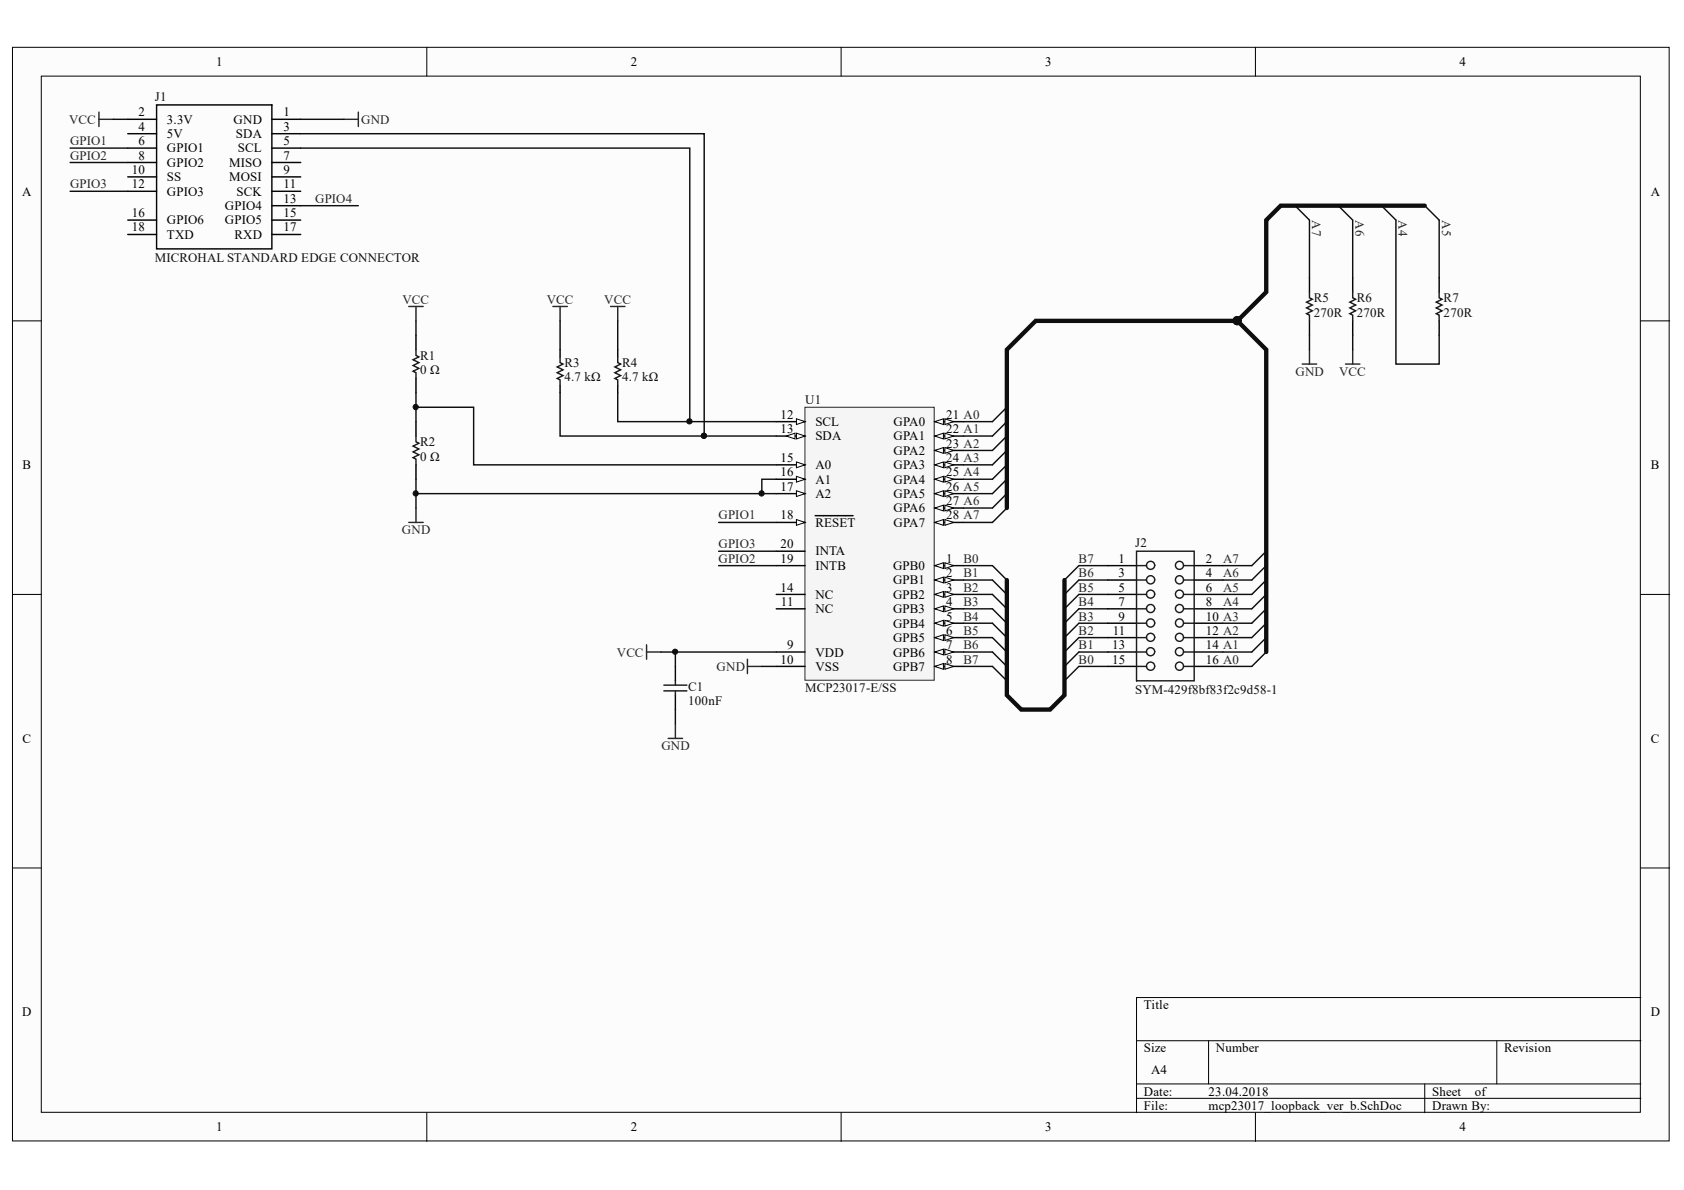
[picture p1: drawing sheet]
<svg xmlns="http://www.w3.org/2000/svg" width="297mm" height="210mm" viewBox="0 0 297 210" stroke-linecap="round" stroke-linejoin="round" font-family="sans-serif">
<g fill="#fcfcfc" stroke="#000" stroke-width=".18">
<path d="M2.2 8.3h292.2v193h-292.2z"/>
<path d="M7.3 13.4h282v182.8h-282z"/>
</g>
<g fill="none" stroke="#000" stroke-width=".18">
<path d="M75.3 8.3v5.1M148.4 8.3v5.1M221.4 8.3v5.1M2.2 56.6h5.1M289.4 56.6h5.1M2.2 104.8h5.1M289.4 104.8h5.1M2.2 153.1h5.1M289.4 153.1h5.1M289.4 176h-88.9v20.3M75.3 196.3v5.1M148.4 196.3v5.1"/>
<path d="M200.5 183.6h88.9M200.5 191.2h88.9M200.5 193.7h88.9M213.2 183.6v7.6M221.4 196.3v5.1M251.3 191.2v5.1M264 183.6v7.6"/>
</g>
<g fill="none" stroke="#000" stroke-width=".25">
<path d="M27.6 18.5h20.4v25.4h-20.4zM22.5 21h5.1M22.5 23.6h5.1M22.5 26.1h5.1M22.5 28.7h5.1M22.5 31.2h5.1M22.5 33.7h5.1M22.5 38.8h5.1M48 21h5M48 23.6h5M48 26.1h5M48 28.7h5"/>
<path d="M48 31.2h5M48 33.7h5M48 36.3h5M48 38.8h5M22.5 41.4h5.1M48 41.4h5"/>
</g>
<path d="M142 71.8h22.8v48.2h-22.8z" fill="#f5f5f5" stroke="#262626" stroke-width=".18"/>
<path d="M164.9 99.8h5.1" fill="none" stroke="#000" stroke-width=".25"/>
<g fill="#fcfcfc" stroke="#000" stroke-width=".18">
<path d="M164.9 99.8l1.5-.5v1z"/>
<path d="M166.7 99.3l1.5 .5-1.5 .5z"/>
</g>
<path d="M164.9 102.3h5.1" fill="none" stroke="#000" stroke-width=".25"/>
<g fill="#fcfcfc" stroke="#000" stroke-width=".18">
<path d="M164.9 102.3l1.5-.5v1z"/>
<path d="M166.7 101.8l1.5 .5-1.5 .5z"/>
</g>
<path d="M164.9 104.8h5.1" fill="none" stroke="#000" stroke-width=".25"/>
<g fill="#fcfcfc" stroke="#000" stroke-width=".18">
<path d="M164.9 104.8l1.5-.5v1.1z"/>
<path d="M166.7 104.3l1.5 .5-1.5 .6z"/>
</g>
<path d="M164.9 107.4h5.1" fill="none" stroke="#000" stroke-width=".25"/>
<g fill="#fcfcfc" stroke="#000" stroke-width=".18">
<path d="M164.9 107.4l1.5-.5v1z"/>
<path d="M166.7 106.9l1.5 .5-1.5 .5z"/>
</g>
<path d="M164.9 109.9h5.1" fill="none" stroke="#000" stroke-width=".25"/>
<g fill="#fcfcfc" stroke="#000" stroke-width=".18">
<path d="M164.9 109.9l1.5-.5v1z"/>
<path d="M166.7 109.4l1.5 .5-1.5 .5z"/>
</g>
<path d="M164.9 112.5h5.1" fill="none" stroke="#000" stroke-width=".25"/>
<g fill="#fcfcfc" stroke="#000" stroke-width=".18">
<path d="M164.9 112.5l1.5-.5v1z"/>
<path d="M166.7 112l1.5 .5-1.5 .5z"/>
</g>
<path d="M164.9 115h5.1" fill="none" stroke="#000" stroke-width=".25"/>
<g fill="#fcfcfc" stroke="#000" stroke-width=".18">
<path d="M164.9 115l1.5-.5v1z"/>
<path d="M166.7 114.5l1.5 .5-1.5 .5z"/>
</g>
<path d="M164.9 117.5h5.1" fill="none" stroke="#000" stroke-width=".25"/>
<g fill="#fcfcfc" stroke="#000" stroke-width=".18">
<path d="M164.9 117.5l1.5-.5v1.1z"/>
<path d="M166.7 117l1.5 .5-1.5 .6z"/>
</g>
<path d="M136.9 74.4h5.1M136.9 115h5.1M136.9 117.5h5.1M136.9 107.4h5.1" fill="none" stroke="#000" stroke-width=".25"/>
<path d="M140.5 73.9l1.5 .5-1.5 .5z" fill="#fcfcfc" stroke="#000" stroke-width=".18"/>
<path d="M136.9 76.9h5.1" fill="none" stroke="#000" stroke-width=".25"/>
<g fill="#fcfcfc" stroke="#000" stroke-width=".18">
<path d="M140.5 76.4l1.5 .5-1.5 .5z"/>
<path d="M138.7 76.9l1.5-.5v1z"/>
</g>
<path d="M136.9 82h5.1M136.9 104.8h5.1" fill="none" stroke="#000" stroke-width=".25"/>
<path d="M140.5 81.5l1.5 .5-1.5 .5z" fill="#fcfcfc" stroke="#000" stroke-width=".18"/>
<path d="M136.9 84.5h5.1" fill="none" stroke="#000" stroke-width=".25"/>
<path d="M140.5 84l1.5 .5-1.5 .5z" fill="#fcfcfc" stroke="#000" stroke-width=".18"/>
<path d="M136.9 87.1h5.1" fill="none" stroke="#000" stroke-width=".25"/>
<path d="M140.5 86.6l1.5 .5-1.5 .5z" fill="#fcfcfc" stroke="#000" stroke-width=".18"/>
<path d="M136.9 92.2h5.1" fill="none" stroke="#000" stroke-width=".25"/>
<path d="M140.5 91.6l1.5 .6-1.5 .5z" fill="#fcfcfc" stroke="#000" stroke-width=".18"/>
<path d="M164.9 74.4h5.1M136.9 99.8h5.1M136.9 97.2h5.1M143.8 91h6.7" fill="none" stroke="#000" stroke-width=".25"/>
<g fill="#fcfcfc" stroke="#000" stroke-width=".18">
<path d="M164.9 74.4l1.5-.5v1z"/>
<path d="M166.7 73.9l1.5 .5-1.5 .5z"/>
</g>
<path d="M164.9 76.9h5.1" fill="none" stroke="#000" stroke-width=".25"/>
<g fill="#fcfcfc" stroke="#000" stroke-width=".18">
<path d="M164.9 76.9l1.5-.5v1z"/>
<path d="M166.7 76.4l1.5 .5-1.5 .5z"/>
</g>
<path d="M164.9 79.5h5.1" fill="none" stroke="#000" stroke-width=".25"/>
<g fill="#fcfcfc" stroke="#000" stroke-width=".18">
<path d="M164.9 79.5l1.5-.6v1.1z"/>
<path d="M166.7 78.9l1.5 .6-1.5 .5z"/>
</g>
<path d="M164.9 82h5.1" fill="none" stroke="#000" stroke-width=".25"/>
<g fill="#fcfcfc" stroke="#000" stroke-width=".18">
<path d="M164.9 82l1.5-.5v1z"/>
<path d="M166.7 81.5l1.5 .5-1.5 .5z"/>
</g>
<path d="M164.9 84.5h5.1" fill="none" stroke="#000" stroke-width=".25"/>
<g fill="#fcfcfc" stroke="#000" stroke-width=".18">
<path d="M164.9 84.5l1.5-.5v1z"/>
<path d="M166.7 84l1.5 .5-1.5 .5z"/>
</g>
<path d="M164.9 87.1h5.1" fill="none" stroke="#000" stroke-width=".25"/>
<g fill="#fcfcfc" stroke="#000" stroke-width=".18">
<path d="M164.9 87.1l1.5-.5v1z"/>
<path d="M166.7 86.6l1.5 .5-1.5 .5z"/>
</g>
<path d="M164.9 89.6h5.1" fill="none" stroke="#000" stroke-width=".25"/>
<g fill="#fcfcfc" stroke="#000" stroke-width=".18">
<path d="M164.9 89.6l1.5-.5v1z"/>
<path d="M166.7 89.1l1.5 .5-1.5 .5z"/>
</g>
<path d="M164.9 92.2h5.1" fill="none" stroke="#000" stroke-width=".25"/>
<g fill="#fcfcfc" stroke="#000" stroke-width=".18">
<path d="M164.9 92.2l1.5-.6v1.1z"/>
<path d="M166.7 91.6l1.5 .6-1.5 .5z"/>
</g>
<g fill="none" stroke="#262626" stroke-width=".25">
<path d="M17.5 19.8v2.5M63.2 19.8v2.5M17.5 21h2.5M60.7 21h2.5M72.1 54.1h2.5M73.4 54.1v2.5M97.5 54.1h2.6M98.8 54.1v2.5M107.7 54.1h2.5M109 54.1v2.5M229.7 64.2h2.5M231 61.7v2.5"/>
<path d="M237.3 64.2h2.6M238.6 61.7v2.5M72.1 92.2h2.5M73.4 89.6v2.6M114 113.7v2.6M114 115h2.6M131.8 116.3v2.5M131.8 117.5h2.6M117.9 130.2h2.5M119.1 127.7v2.5"/>
</g>
<g fill="none" stroke="#0e0e0e" stroke-width=".25">
<path d="M12.4 26.1h10.1M12.4 28.7h10.1M12.4 33.7h10.1M20 21h2.5M53 23.6h71.2v53.3h12.7M53 26.1h68.7v48.3M53 21h7.7M53 36.3h10.2M228.4 36.3l2.6 2.5v10.2M236.1 36.3l2.5 2.5v10.2M243.7 36.3l2.5 2.5v25.4h7.7v-5.1M251.3 36.3l2.6 2.5v10.2"/>
<path d="M73.4 56.6v2.5M98.8 56.6v5.1M109 56.6v5.1M231 59.1v2.6M238.6 59.1v2.6M73.4 71.8h10.1v10.2h53.4M73.4 69.3v5.1M98.8 69.3v7.6h25.4M109 69.3v5.1h27.9M177.6 79.5l-2.5 2.5h-5.1M177.6 76.9l-2.5 2.6h-5.1M177.6 74.4l-2.5 2.5h-5.1"/>
<path d="M177.6 71.8l-2.5 2.6h-5.1M73.4 84.5v5.1M73.4 87.1h63.5M126.8 92.2h10.1M126.8 97.2h10.1M126.8 99.8h10.1M136.9 84.5h-2.5v2.6M170 99.8h5.1l2.5 2.5M177.6 89.6l-2.5 2.6h-5.1M177.6 84.5l-2.5 2.6h-5.1M177.6 87.1l-2.5 2.5h-5.1M177.6 82l-2.5 2.5h-5.1"/>
<path d="M195.4 99.8h-5.1l-2.5 2.5M223.3 97.2l-2.5 2.6h-5.1M223.3 99.8l-2.5 2.5h-5.1M116.6 115h20.3M119.1 115v2.5M134.4 117.5h2.5M170 117.5h5.1l2.5 2.6M170 115h5.1l2.5 2.5M170 102.3h5.1l2.5 2.5M170 104.8h5.1l2.5 2.6M170 107.4h5.1l2.5 2.5M170 109.9h5.1l2.5 2.6"/>
<path d="M170 112.5h5.1l2.5 2.5M195.4 117.5h-5.1l-2.5 2.6M195.4 115h-5.1l-2.5 2.5M195.4 102.3h-5.1l-2.5 2.5M195.4 104.8h-5.1l-2.5 2.6M195.4 107.4h-5.1l-2.5 2.5M195.4 109.9h-5.1l-2.5 2.6M195.4 112.5h-5.1l-2.5 2.5M223.3 115l-2.5 2.5h-5.1M223.3 112.5l-2.5 2.5h-5.1M223.3 102.3l-2.5 2.5h-5.1M223.3 104.8l-2.5 2.6h-5.1"/>
<path d="M223.3 107.4l-2.5 2.5h-5.1M223.3 109.9l-2.5 2.6h-5.1M119.1 125.2v2.5"/>
</g>
<g fill="none" stroke="#000" stroke-width=".25">
<path d="M73.4 59.1v2.6M231 49v2.5M231 56.6v2.5M238.6 49v2.5M238.6 56.6v2.5M253.9 49v2.5M253.9 56.6v2.5M73.4 66.8v2.5M73.4 74.4v2.5M98.8 61.7v1.2M98.8 68v1.3M109 61.7v1.2"/>
<path d="M109 68v1.3M73.4 82v2.5M195.4 99.8h5.1M210.6 99.8h5.1M119.1 117.5v2.6M195.4 102.3h5.1M195.4 104.8h5.1M195.4 107.4h5.1M195.4 109.9h5.1M195.4 112.5h5.1M195.4 115h5.1M195.4 117.5h5.1"/>
<path d="M210.6 102.3h5.1M210.6 104.8h5.1M210.6 107.4h5.1M210.6 109.9h5.1M210.6 112.5h5.1M210.6 115h5.1M210.6 117.5h5.1M119.1 122.6v2.6"/>
</g>
<g fill="none" stroke="#1c1c1c" stroke-width=".25">
<path d="M231 51.5v1l.5 .3-1 .5 1 .5-1 .5 1 .5-1 .5 .5 .3v1M238.6 51.5v1l.5 .3-1 .5 1 .5-1 .5 1 .5-1 .5 .5 .3v1M253.9 51.5v1l.5 .3-1.1 .5 1.1 .5-1.1 .5 1.1 .5-1.1 .5 .6 .3v1M73.4 61.7v1l.5 .2-1 .6 1 .5-1 .5 1 .5-1 .5 .5 .2v1.1M73.4 76.9v1l.5 .3-1 .5 1 .5-1 .5 1 .5-1 .5 .5 .3v1M98.8 62.9v1.1l.5 .2-1 .5 1 .5-1 .5 1 .5-1 .6 .5 .2v1M109 62.9v1.1l.5 .2-1 .5 1 .5-1 .5 1 .5-1 .6 .5 .2v1M200.5 97.2h10.1v22.9h-10.1zM200.5 99.8h1.8M208.9 99.8h1.7M200.5 115h1.8M200.5 109.9h1.8"/>
<path d="M200.5 112.5h1.8M200.5 117.5h1.8M200.5 107.4h1.8M200.5 104.8h1.8M200.5 102.3h1.8M208.9 115h1.7M208.9 109.9h1.7M208.9 112.5h1.7M208.9 117.5h1.7M208.9 107.4h1.7M208.9 104.8h1.7M208.9 102.3h1.7"/>
<path d="M117.1 121.9h4.1M117.1 120.8h4.1M119.1 120.1v.7M119.1 121.9v.7"/>
<circle cx="203" cy="99.7" r=".72"/>
<circle cx="208" cy="99.7" r=".71"/>
<circle cx="203" cy="102.3" r=".72"/>
<circle cx="203" cy="109.9" r=".72"/>
<circle cx="203" cy="117.5" r=".72"/>
<circle cx="203" cy="107.3" r=".72"/>
<circle cx="203" cy="115" r=".72"/>
<circle cx="203" cy="112.4" r=".72"/>
<circle cx="203" cy="104.8" r=".72"/>
<circle cx="208" cy="102.3" r=".72"/>
<circle cx="208" cy="109.9" r=".72"/>
<circle cx="208" cy="117.5" r=".72"/>
<circle cx="208" cy="107.3" r=".71"/>
<circle cx="208" cy="115" r=".71"/>
<circle cx="208" cy="112.4" r=".71"/>
<circle cx="208" cy="104.8" r=".71"/>
</g>
<g fill="#0e0e0e" stroke="#0e0e0e" stroke-width=".18">
<circle cx="119.1" cy="115" r=".46"/>
<circle cx="73.3" cy="87" r=".46"/>
<circle cx="134.3" cy="87" r=".46"/>
<circle cx="73.3" cy="71.8" r=".46"/>
<circle cx="124.2" cy="76.9" r=".46"/>
<circle cx="121.6" cy="74.3" r=".46"/>
<circle cx="218.2" cy="56.6" r=".72"/>
</g>
<path d="M251.3 36.3h-25.4l-2.6 2.5v12.7l-5 5.1M177.6 89.6v-27.9l5.1-5.1h35.6l5 5.1v53.3M177.6 102.3v20.3l2.5 2.6h5.1l2.6-2.6v-20.3" fill="none" stroke="#0e0e0e" stroke-width=".76"/>
<g font-size="2.3">
<text x="38.2" y="11.7">1</text>
<text x="111.2" y="11.7">2</text>
<text x="184.3" y="11.7">3</text>
<text x="257.4" y="11.7">4</text>
<text x="24.4" y="20.5">2</text>
<text x="24.4" y="23.1">4</text>
<text x="29.4" y="21.8">3.3V</text>
<text x="41.2" y="21.8">GND</text>
<text x="50" y="20.5">1</text>
<text x="50" y="23.1">3</text>
<text x="24.4" y="25.6">6</text>
<text x="24.4" y="28.1">8</text>
<text x="29.4" y="24.3">5V</text>
<text x="29.4" y="26.9">GPIO1</text>
<text x="29.4" y="29.4">GPIO2</text>
<text x="40.4" y="29.4">MISO</text>
<text x="41.6" y="24.3">SDA</text>
<text x="42" y="26.9">SCL</text>
<text x="50" y="25.6">5</text>
<text x="50" y="28.1">7</text>
<text x="3.9" y="34.5">A</text>
<text x="23.3" y="30.7">10</text>
<text x="23.3" y="33.2">12</text>
<text x="29.4" y="31.9">SS</text>
<text x="29.4" y="34.5">GPIO3</text>
<text x="40.4" y="31.9">MOSI</text>
<text x="41.7" y="34.5">SCK</text>
<text x="50" y="30.7">9</text>
<text x="50" y="33.2">11</text>
<text x="50" y="35.8">13</text>
<text x="291.2" y="34.5">A</text>
<text x="23.3" y="38.3">16</text>
<text x="23.3" y="40.8">18</text>
<text x="29.4" y="39.6">GPIO6</text>
<text x="39.7" y="37">GPIO4</text>
<text x="39.7" y="39.6">GPIO5</text>
<text x="50" y="38.3">15</text>
<text x="50" y="40.8">17</text>
<text x="29.4" y="42.1">TXD</text>
<text x="41.4" y="42.1">RXD</text>
<text x="137.6" y="73.9">12</text>
<text x="137.6" y="76.4">13</text>
<text x="143.8" y="75.1">SCL</text>
<text x="143.8" y="77.7">SDA</text>
<text x="157.6" y="75.1">GPA0</text>
<text x="157.6" y="77.7">GPA1</text>
<text x="166.9" y="73.9">21 A0</text>
<text x="166.9" y="76.4">22 A1</text>
<text x="4" y="82.8">B</text>
<text x="137.6" y="81.5">15</text>
<text x="143.8" y="82.8">A0</text>
<text x="157.6" y="80.2">GPA2</text>
<text x="157.6" y="82.8">GPA3</text>
<text x="166.9" y="78.9">23 A2</text>
<text x="166.9" y="81.5">24 A3</text>
<text x="291.2" y="82.8">B</text>
<text x="137.6" y="84">16</text>
<text x="137.6" y="86.6">17</text>
<text x="143.8" y="85.3">A1</text>
<text x="143.8" y="87.8">A2</text>
<text x="157.6" y="85.3">GPA4</text>
<text x="157.6" y="87.8">GPA5</text>
<text x="166.9" y="84">25 A4</text>
<text x="166.9" y="86.6">26 A5</text>
<text x="166.9" y="89.1">27 A6</text>
<text x="137.6" y="91.6">18</text>
<text x="143.8" y="92.9">RESET</text>
<text x="157.6" y="90.4">GPA6</text>
<text x="157.6" y="92.9">GPA7</text>
<text x="166.9" y="91.6">28 A7</text>
<text x="137.6" y="99.2">19</text>
<text x="137.6" y="96.7">20</text>
<text x="143.8" y="100.5">INTB</text>
<text x="143.8" y="98">INTA</text>
<text x="157.5" y="100.5">GPB0</text>
<text x="166.9" y="99.2">1</text>
<text x="166.9" y="101.8">2</text>
<text x="197.3" y="99.2">1</text>
<text x="197.3" y="101.8">3</text>
<text x="212.7" y="99.2">2</text>
<text x="212.7" y="101.8">4</text>
<text x="137.6" y="104.4">14</text>
<text x="137.7" y="106.9">11</text>
<text x="143.8" y="105.7">NC</text>
<text x="157.5" y="103">GPB1</text>
<text x="157.5" y="105.7">GPB2</text>
<text x="166.9" y="104.4">3</text>
<text x="166.9" y="106.9">4</text>
<text x="197.3" y="104.4">5</text>
<text x="197.3" y="106.9">7</text>
<text x="212.7" y="104.4">6</text>
<text x="212.7" y="106.9">8</text>
<text x="143.8" y="108.2">NC</text>
<text x="157.5" y="108.2">GPB3</text>
<text x="157.5" y="110.7">GPB4</text>
<text x="157.5" y="113.3">GPB5</text>
<text x="166.9" y="109.5">5</text>
<text x="166.9" y="112">6</text>
<text x="196.3" y="112">11</text>
<text x="197.3" y="109.5">9</text>
<text x="212.7" y="109.5">10 A3</text>
<text x="212.7" y="112">12 A2</text>
<text x="137.6" y="117.1">10</text>
<text x="138.8" y="114.5">9</text>
<text x="143.8" y="115.8">VDD</text>
<text x="143.8" y="118.3">VSS</text>
<text x="157.5" y="115.8">GPB6</text>
<text x="157.5" y="118.3">GPB7</text>
<text x="166.9" y="114.5">7</text>
<text x="166.9" y="117.1">8</text>
<text x="196.2" y="114.5">13</text>
<text x="196.2" y="117.1">15</text>
<text x="212.7" y="114.5">14 A1</text>
<text x="212.7" y="117.1">16 A0</text>
<text x="4" y="131">C</text>
<text x="291.2" y="131">C</text>
<text x="3.9" y="179.3">D</text>
<text x="201.8" y="178">Title</text>
<text x="291.2" y="179.3">D</text>
<text x="201.8" y="185.6">Size</text>
<text x="214.5" y="185.6">Number</text>
<text x="265.3" y="185.6">Revision</text>
<text x="203" y="189.4">A4</text>
<text x="201.8" y="193.2">Date:</text>
<text x="201.8" y="195.8">File:</text>
<text x="213.2" y="193.2">23.04.2018</text>
<text x="213.2" y="195.8">mcp23017_loopback_ver_b.SchDoc</text>
<text x="252.6" y="193.2">Sheet</text>
<text x="252.6" y="195.8">Drawn By:</text>
<text x="260.1" y="193.2">of</text>
<text x="38.2" y="199.6">1</text>
<text x="111.2" y="199.6">2</text>
<text x="184.3" y="199.6">3</text>
<text x="257.4" y="199.6">4</text>
</g>
<g font-size="2.3" fill="#0e0e0e">
<text x="27.3" y="17.7">J1</text>
<text x="27.3" y="46.2">MICROHAL STANDARD EDGE CONNECTOR</text>
<text x="231.7" y="53.3">R5</text>
<text x="239.3" y="53.3">R6</text>
<text x="254.6" y="53.3">R7</text>
<text x="231.7" y="55.9">270R</text>
<text x="239.3" y="55.9">270R</text>
<text x="254.6" y="55.9">270R</text>
<text x="74.1" y="63.5">R1</text>
<text x="99.6" y="64.7">R3</text>
<text x="109.7" y="64.7">R4</text>
<text x="74.1" y="66">0 Ω</text>
<text x="99.6" y="67.3">4.7 kΩ</text>
<text x="109.7" y="67.3">4.7 kΩ</text>
<text x="142" y="71.3">U1</text>
<text x="74.1" y="78.7">R2</text>
<text x="74.1" y="81.2">0 Ω</text>
<text x="200.2" y="96.4">J2</text>
<text x="121.4" y="124.4">100nF</text>
<text x="121.4" y="121.9">C1</text>
<text x="142" y="122.1">MCP23017-E/SS</text>
<text x="200.2" y="122.4">SYM-429f8bf83f2c9d58-1</text>
</g>
<g font-size="2.3" fill="#262626">
<text x="12.2" y="21.8">VCC</text>
<text x="63.7" y="21.8">GND</text>
<text x="12.4" y="25.6">GPIO1</text>
<text x="12.4" y="28.1">GPIO2</text>
<text x="12.4" y="33.2">GPIO3</text>
<text x="55.6" y="35.8">GPIO4</text>
<text x="231.5" y="38.8" transform="rotate(90 231.5 38.8)">A7</text>
<text x="239.1" y="38.8" transform="rotate(90 239.1 38.8)">A6</text>
<text x="246.7" y="38.8" transform="rotate(90 246.7 38.8)">A4</text>
<text x="254.4" y="38.8" transform="rotate(90 254.4 38.8)">A5</text>
<text x="71" y="53.6">VCC</text>
<text x="96.4" y="53.6">VCC</text>
<text x="106.6" y="53.6">VCC</text>
<text x="228.5" y="66.3">GND</text>
<text x="236.2" y="66.3">VCC</text>
<text x="70.9" y="94.2">GND</text>
<text x="126.7" y="91.6">GPIO1</text>
<text x="126.7" y="96.7">GPIO3</text>
<text x="126.7" y="99.2">GPIO2</text>
<text x="170" y="99.2">B0</text>
<text x="170" y="101.8">B1</text>
<text x="190.3" y="99.2">B7</text>
<text x="190.3" y="101.8">B6</text>
<text x="215.7" y="101.8">A6</text>
<text x="215.7" y="99.2">A7</text>
<text x="170" y="104.4">B2</text>
<text x="170" y="106.9">B3</text>
<text x="190.3" y="104.4">B5</text>
<text x="190.3" y="106.9">B4</text>
<text x="215.7" y="106.9">A4</text>
<text x="215.7" y="104.4">A5</text>
<text x="170" y="109.5">B4</text>
<text x="170" y="112">B5</text>
<text x="190.3" y="109.5">B3</text>
<text x="190.3" y="112">B2</text>
<text x="108.8" y="115.8">VCC</text>
<text x="126.4" y="118.3">GND</text>
<text x="170" y="114.5">B6</text>
<text x="170" y="117.1">B7</text>
<text x="190.3" y="117.1">B0</text>
<text x="190.3" y="114.5">B1</text>
<text x="116.7" y="132.3">GND</text>
</g>
</svg>
